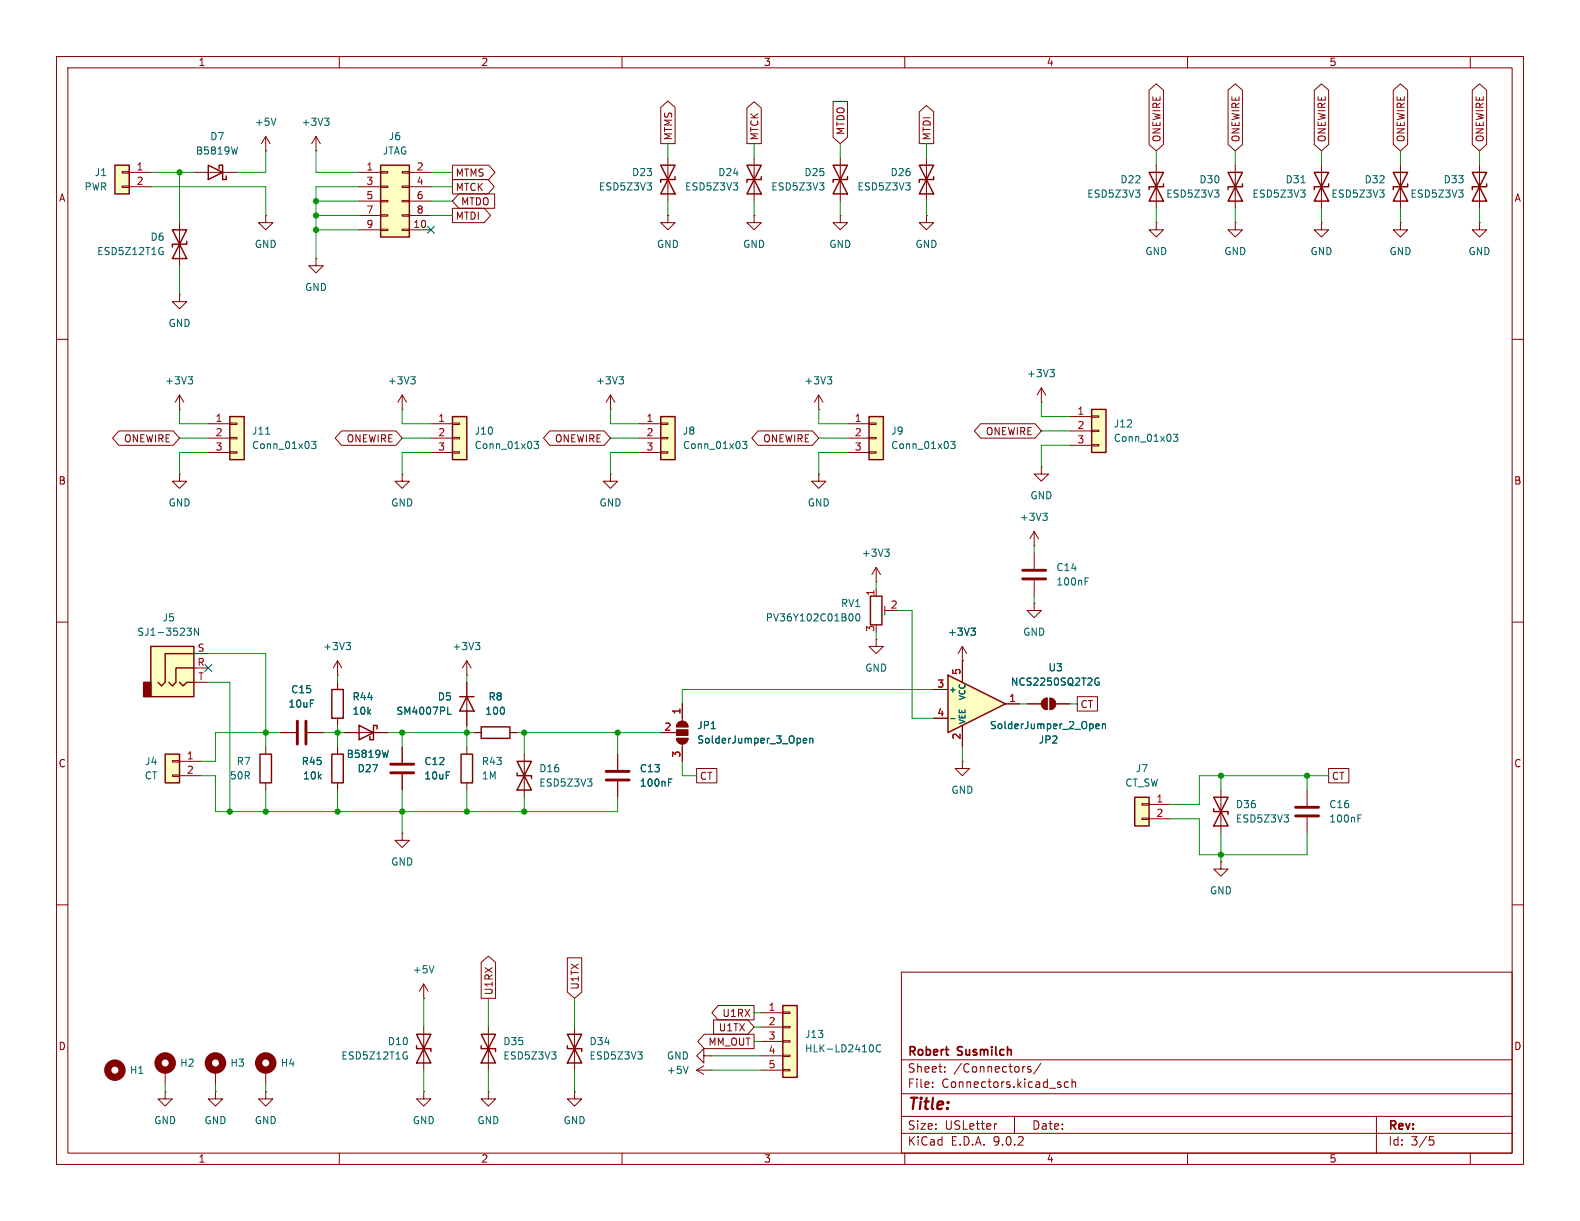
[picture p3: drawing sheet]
<svg xmlns="http://www.w3.org/2000/svg" width="279mm" height="216mm" viewBox="0 0 279 216" stroke-linecap="round" stroke-linejoin="round" font-family="sans-serif">
<g fill="none" stroke="#840000" stroke-width=".18">
<path d="M10 10h259.4v195.9h-259.4zM12 12h255.4v191.9h-255.4zM60 10v2M110 10v2M160 10v2M210 10v2M260 10v2M148.6 38.1v1.3h-1.3l1.3 1.2 1.3-1.2h-1.3M148.6 38.1h.1M163.8 27.9v7.7M218.4 29.2v7.6M261.6 39.4v1.2h-1.3l1.3 1.3 1.3-1.3h-1.3"/>
<path d="M261.6 39.4h.1M261.6 29.2v7.6M10 60h2M144.8 72.4h.1M144.8 69.9l-.8 1.2M144.8 69.9l.7 1.2M144.8 69.9v2.5M267.4 60h2M10 110h2M82.5 119.4h.1M82.5 116.8v2.6M82.5 116.8l-.7 1.3"/>
<path d="M82.5 116.8l.8 1.3M267.4 110h2M47 132.1v1.3M47 138.4v1.3M49.5 129.5h2.8M54.4 129.5h2.7M59.7 132.1v1.3M59.7 138.4v1.3M82.5 120.7v7.6M83.8 129.5h1.3M90.2 129.5h1.2M10 160h2"/>
<path d="M159.4 171.9h108v32h-108zM267.4 160h2M86.4 193v1.3h1.2l-1.2 1.3-1.3-1.3h1.3M86.4 193h.1M86.4 181.6v7.6M101.6 193v1.3h1.3l-1.3 1.3-1.3-1.3h1.3M101.6 193h.1M159.4 197.4h108M159.4 193.4h108M159.4 187.4h108M164.9 192.1v.2M164.9 191.4v.1"/>
<path d="M167.1 189.4v.2M167.1 188.7v.1M176.3 198.7l-.3 .1M179.4 197.4v3M181.1 188.6h.2M182.3 188.7l-.4-.1-.2 .2 .1 .2 .5 .2v.3h-.6M184.1 188l-1.3 1.9M187.6 191.9v.3M188.9 191.4l-.4-.1-.3 .3v.4l.2 .2h.5M189.6 191.4l.2-.1 .3 .1 .1 .9M189.6 190.8v1.5M243.4 197.4v6.5"/>
<path d="M60 203.9v2M110 203.9v2M159.4 200.4h108M160 203.9v2M210 203.9v2M252.8 201h.7M252.9 201.6h.4l.3 .2-.2 .6-.5 .1M260 203.9v2"/>
</g>
<g fill="none" stroke="#840000" stroke-width=".25">
<path d="M162.6 29.2l2.5 5.1h-2.5l2.5-5.1zM165.1 31.2v.6h-2.5v.5M217.2 30.5l2.5 5.1h-2.5l2.5-5.1zM219.7 32.5v.5h-2.5v.5M260.3 30.5l2.6 5.1h-2.6l2.6-5.1zM262.9 32.5v.5h-2.6v.5M46 133.4h2v5h-2zM58.7 133.4h2v5h-2zM81.3 123.2h2.5M82.5 123.2l1.3 2.5h-2.5zM85.1 128.5h5.1v2.1h-5.1zM85.1 182.9h2.5l-2.5 5.1h2.5z"/>
<path d="M85.1 184.9v.5h2.5v.5"/>
</g>
<g fill="none" stroke="#006464" stroke-width=".18">
<path d="M160.2 32.3h.7l-.4 .5M160.9 32.9v.6M214.8 33.6h.7l-.4 .5M215.5 34.2v.5M257.9 33.6h.8l-.4 .5M258.7 34.2v.5M146.3 66.6h.8l-.4 .5M146.8 67.1l.3 .2v.3l-.3 .3M84.1 113.6h.7l-.4 .5M84.6 114.1l.2 .2v.3l-.2 .3M79.2 126.3h.6M97.5 186h.8l-.4 .5"/>
<path d="M98.3 186.6v.5"/>
</g>
<path d="M52.6 127.5v4.1M54.1 127.5v4.1" fill="none" stroke="#840000" stroke-width=".51"/>
<path d="M153.7 73.7h2.5v7.6h-2.5z" fill="#ffffc2"/>
<path d="M147.3 29.2l2.6 5.1h-2.6l2.6-5.1zM149.9 31.2v.6h-2.6v.5M153.7 73.7h2.5v7.6h-2.5z" fill="none" stroke="#840000" stroke-width=".25"/>
<g fill="none" stroke="#840000" stroke-width=".18">
<path d="M148.6 27.9v7.7M163.8 38.1v1.3h-1.2l1.2 1.2 1.3-1.2h-1.3M163.8 38.1h.1M107.9 72.4h.1M107.9 69.9l-.7 1.2M107.9 69.9l.8 1.2M107.9 69.9v2.5M149.9 74.9h3.8M149.9 77.5h3.8M153.7 74.8h1.2v.3h-1.2zM153.7 77.3h1.2v.3h-1.2zM153.7 79.9h1.2v.2h-1.2z"/>
<path d="M149.9 80h3.8"/>
</g>
<path d="M144.9 32.3h.8l-.4 .5M145.6 32.9v.6M109.5 66.6h.7l-.4 .5M110 67.1l.2 .2v.3l-.2 .3M168.1 78h.8l-.4 .5 .3 .2v.5l-.1 .1-.6-.1" fill="none" stroke="#006464" stroke-width=".18"/>
<path d="M116.8 73.7h2.6v7.6h-2.6z" fill="#ffffc2"/>
<path d="M232.4 30.5l2.5 5.1h-2.5l2.5-5.1zM234.9 32.5v.5h-2.5v.5M246.4 30.5l2.5 5.1h-2.5l2.5-5.1zM248.9 32.5v.5h-2.5v.5M116.8 73.7h2.6v7.6h-2.6z" fill="none" stroke="#840000" stroke-width=".25"/>
<g fill="none" stroke="#840000" stroke-width=".18">
<path d="M118.1 38.1v1.3h-1.3l1.3 1.2 1.3-1.2h-1.3M118.1 38.1h.1M233.7 39.4v1.2h-1.3l1.3 1.3 1.2-1.3h-1.2M233.7 39.4h.1M233.7 29.2v7.6M247.6 39.4v1.2h-1.2l1.2 1.3 1.3-1.3h-1.3M247.6 39.4h.1M247.6 29.2v7.6M113 74.9h3.8M113 77.5h3.8M116.8 74.8h1.3v.3h-1.3zM116.8 77.3h1.3v.3h-1.3z"/>
<path d="M116.8 79.9h1.3v.2h-1.3zM184.1 71.1h.1M184.1 68.6l-.7 1.3M184.1 68.6l.8 1.3M184.1 68.6v2.5M107.9 83.8v1.3h-1.2l1.2 1.3 1.3-1.3h-1.3M107.9 83.8h.1M113 80h3.8M144.8 83.8v1.3h-1.3l1.3 1.3 1.2-1.3h-1.2M144.8 83.8h.1M215.9 152.4v1.3h-1.3l1.3 1.2 1.3-1.2h-1.3M215.9 152.4h.1"/>
</g>
<path d="M230 33.6h.8l-.4 .5M230.1 32.3h.7M230.7 34.2v.5M244 33.6h.8l-.5 .5M244.7 34.2v.5M131.3 78h.8l-.5 .5 .4 .2v.5l-.2 .1-.5-.1M185.7 65.3h.7l-.4 .5M186.2 65.8l.2 .3v.3l-.2 .2" fill="none" stroke="#006464" stroke-width=".18"/>
<path d="M193 72.4h2.6v7.6h-2.6z" fill="#ffffc2"/>
<path d="M193 72.4h2.6v7.6h-2.6z" fill="none" stroke="#840000" stroke-width=".25"/>
<path d="M133.3 38.1v1.3h-1.2l1.2 1.2 1.3-1.2h-1.3M133.3 38.1h.1M189.2 73.7h3.8M189.2 76.2h3.8M189.2 78.7h3.8M193 73.5h1.3v.3h-1.3zM193 76.1h1.3v.2h-1.3zM193 78.6h1.3v.3h-1.3zM184.1 82.6v1.2h-1.2l1.2 1.3 1.3-1.3h-1.3M184.1 82.6h.1" fill="none" stroke="#840000" stroke-width=".18"/>
<path d="M207.5 76.8h.8l-.5 .5 .4 .1v.5l-.2 .1-.5-.1" fill="none" stroke="#006464" stroke-width=".18"/>
<path d="M200.7 141h2.5v5.1h-2.5z" fill="#ffffc2"/>
<path d="M116.8 29.2l2.6 5.1h-2.6l2.6-5.1zM119.4 31.2v.6h-2.6v.5M132.1 29.2l2.5 5.1h-2.5l2.5-5.1zM134.6 31.2v.6h-2.5v.5M203.2 30.5l2.5 5.1h-2.5l2.5-5.1zM205.7 32.5v.5h-2.5v.5M200.7 141h2.5v5.1h-2.5z" fill="none" stroke="#840000" stroke-width=".25"/>
<g fill="none" stroke="#840000" stroke-width=".18">
<path d="M118.1 27.9v7.7M133.3 27.9v7.7M204.5 39.4v1.2h-1.3l1.3 1.3 1.2-1.3h-1.2M204.5 39.4h.1M204.5 29.2v7.6M218.4 39.4v1.2h-1.2l1.2 1.3 1.3-1.3h-1.3M218.4 39.4h.1M71.1 72.4h.1M71.1 69.9l-.7 1.2M71.1 69.9l.8 1.2M71.1 69.9v2.5M182.9 97.8v2.8"/>
<path d="M182.9 102.6v2.8M201.9 142.1h1.3v.3h-1.3zM201.9 144.7h1.3v.2h-1.3zM203.2 142.2h3.8M203.2 144.8h3.8"/>
</g>
<path d="M180.8 100.8h4.1M180.8 102.4h4.1" fill="none" stroke="#840000" stroke-width=".51"/>
<path d="M114.4 32.3h.8l-.4 .5M115.2 32.9v.6M129.7 32.3h.8l-.5 .5M130.4 32.9v.6M200.8 33.6h.8l-.4 .5M201.5 34.2v.5M72.6 66.6h.8l-.4 .5M73.2 67.1l.2 .2v.3l-.2 .3M191.9 102.8h.4M191.9 102.2h.6" fill="none" stroke="#006464" stroke-width=".18"/>
<path d="M80 73.7h2.5v7.6h-2.5z" fill="#ffffc2"/>
<path d="M80 73.7h2.5v7.6h-2.5z" fill="none" stroke="#840000" stroke-width=".25"/>
<g fill="none" stroke="#840000" stroke-width=".18">
<path d="M47 38.1v1.3h-1.3l1.3 1.2 1.3-1.2h-1.3M47 38.1h.1M55.9 45.7v1.3h-1.3l1.3 1.3 1.2-1.3h-1.2M55.9 45.7h.1M31.7 72.4h.1M31.7 69.9l-.7 1.2M31.7 69.9l.8 1.2M31.7 69.9v2.5M76.2 74.9h3.8M76.2 77.5h3.8M80 74.8h1.3v.3h-1.3zM80 77.3h1.3v.3h-1.3z"/>
<path d="M80 79.9h1.3v.2h-1.3zM76.2 80h3.8M170.2 134.6v1.3h1.2l-1.2 1.3-1.3-1.3h1.3M170.2 134.6h.1M181.6 124.5h2.5M184.4 123.7l.8-.3v2.1a1.02 1.02 0 0 1-1-.7 1.02 1.02 0 0 1 .2-1.1zM185.7 123.4a1.02 1.02 0 0 1 1 1.1 1.02 1.02 0 0 1-1 1zM186.7 124.5h2.5"/>
</g>
<path d="M33.3 66.6h.7l-.4 .5M33.8 67.1l.2 .2v.3l-.2 .3M94.5 78h.7l-.4 .5 .4 .2v.5l-.2 .1-.5-.1M193.8 128.4l.6-.1-.1-.2-.3-.1-.2 .2 .1 .6h.4M194.9 128.1l.2-.1 .3 .1 .1 .7M194.9 128v.8" fill="none" stroke="#006464" stroke-width=".18"/>
<g fill="#840000" stroke="#840000" stroke-width=".18">
<path d="M184.4 123.7l.8-.3v2.1a1.02 1.02 0 0 1-1-.7 1.02 1.02 0 0 1 .2-1.1z"/>
<path d="M185.7 123.4a1.02 1.02 0 0 1 1 1.1 1.02 1.02 0 0 1-1 1z"/>
</g>
<path d="M167.6 119.4l10.2 5.1-10.2 5z" fill="#ffffc2"/>
<path d="M167.6 119.4l10.2 5.1-10.2 5z" fill="none" stroke="#840000" stroke-width=".25"/>
<g fill="none" stroke="#840000" stroke-width=".18">
<path d="M55.9 26.7h.1M55.9 24.1l-.8 1.3M55.9 24.1l.7 1.3M55.9 24.1v2.6M170.2 116.8v3.9M165.1 121.9h2.5M165.1 127h2.5M170.2 128.3v3.8M177.8 124.5h2.5M71.1 147.3v1.3h1.3l-1.3 1.3-1.3-1.3h1.3M71.1 147.3h.1M74.9 176.5h.1"/>
<path d="M74.9 174l-.7 1.3M74.9 174l.8 1.3M74.9 174v2.5"/>
</g>
<path d="M57.4 20.9h.8l-.4 .5M57.9 21.4l.3 .2v.3l-.3 .3M194.3 119.9h-.3l-.3 .2M168.1 127.1h.8M194.1 120.6h.3l-.1 .5-.3 .1-.3-.2M76.7 170.8l-.4 1.2" fill="none" stroke="#006464" stroke-width=".18"/>
<path d="M67.3 29.2h5.1v12.7h-5.1z" fill="#ffffc2"/>
<path d="M67.3 29.2h5.1v12.7h-5.1zM73.7 182.9h2.5l-2.5 5.1h2.5zM73.7 184.9v.5h2.5v.5" fill="none" stroke="#840000" stroke-width=".25"/>
<g fill="none" stroke="#840000" stroke-width=".18">
<path d="M63.5 30.5h3.8M63.5 33h3.8M63.5 35.6h3.8M63.5 38.1h3.8M67.3 30.4h1.3v.2h-1.3zM67.3 32.9h1.3v.2h-1.3zM67.3 35.4h1.3v.3h-1.3zM67.3 38h1.3v.2h-1.3zM71.1 30.4h1.3v.2h-1.3zM71.1 32.9h1.3v.2h-1.3zM71.1 35.4h1.3v.3h-1.3zM71.1 38h1.3v.2h-1.3z"/>
<path d="M72.4 30.5h3.8M72.4 33h3.8M72.4 35.6h3.8M72.4 38.1h3.8M63.5 40.6h3.8M67.3 40.5h1.3v.3h-1.3zM71.1 40.5h1.3v.3h-1.3zM72.4 40.6h3.8M31.7 83.8v1.3h-1.2l1.2 1.3 1.3-1.3h-1.3M31.7 83.8h.1M71.1 83.8v1.3h-1.3l1.3 1.3 1.3-1.3h-1.3M71.1 83.8h.1"/>
<path d="M154.9 102.9h.1M154.9 113v1.3h1.3l-1.3 1.3-1.2-1.3h1.2M154.9 113h.1M154.9 100.3l-.7 1.3M154.9 100.3l.8 1.3M154.9 100.3v2.6M74.9 193v1.3h1.3l-1.3 1.3-1.2-1.3h1.2M74.9 193h.1M74.9 181.6v7.6"/>
</g>
<path d="M156.5 97.1h.7l-.4 .5M157 97.6l.2 .2v.3l-.2 .3M71.8 186.7h.2v.4l-.2 .2M71.9 186l.1 .1" fill="none" stroke="#006464" stroke-width=".18"/>
<path d="M40.6 73.7h2.6v7.6h-2.6z" fill="#ffffc2"/>
<path d="M36.8 29.2l2.6 1.3-2.6 1.3zM38.7 29.8v-.6h.7v2.6h.6v-.7M40.6 73.7h2.6v7.6h-2.6z" fill="none" stroke="#840000" stroke-width=".25"/>
<g fill="none" stroke="#840000" stroke-width=".18">
<path d="M34.3 30.5h7.6M47 26.7h.1M47 24.1v2.6M47 24.1l-.8 1.3M47 24.1l.8 1.3M36.8 74.9h3.8M36.8 77.5h3.8M40.6 74.8h1.3v.3h-1.3zM40.6 77.3h1.3v.3h-1.3zM40.6 79.9h1.3v.2h-1.3zM36.8 80h3.8M170.2 116.8h.1"/>
<path d="M170.2 114.3l-.8 1.3M170.2 114.3l.7 1.3M170.2 114.3v2.5M38.1 193v1.3h-1.3l1.3 1.3 1.3-1.3h-1.3M38.1 193h.1M38.1 189.2v2.6M47 189.2v2.6"/>
</g>
<path d="M42 26l-.3 1.2M48.8 20.9l-.4 1.3M47 76.8h.7M55.1 78h.8l-.5 .5 .4 .2v.5l-.2 .1-.5-.1M171.7 111.1h.8l-.4 .5M172.2 111.6l.3 .2v.3l-.3 .2" fill="none" stroke="#006464" stroke-width=".18"/>
<g fill="none" stroke="#840000" stroke-width="1.3">
<circle cx="38.1" cy="188" r="1.27"/>
<circle cx="47" cy="188" r="1.27"/>
</g>
<path d="M20.3 29.2h2.6v5.1h-2.6z" fill="#ffffc2"/>
<path d="M20.3 29.2h2.6v5.1h-2.6zM30.5 40.6l2.5 5.1h-2.5l2.5-5.1zM33 42.7v.5h-2.5v.5M58.7 121.9h2v5.1h-2zM81.5 133.4h2.1v5h-2.1zM214.6 141h2.6l-2.6 5.1h2.6zM214.6 143v.5h2.6v.5" fill="none" stroke="#840000" stroke-width=".25"/>
<g fill="none" stroke="#840000" stroke-width=".18">
<path d="M21.6 30.4h1.3v.2h-1.3zM21.6 32.9h1.3v.2h-1.3zM22.9 30.5h3.8M22.9 33h3.8M31.7 39.4v7.6M31.7 52.1v1.2h-1.2l1.2 1.3 1.3-1.3h-1.3M31.7 52.1h.1M182.9 96.5h.1M182.9 94l-.8 1.3M182.9 94l.7 1.3M182.9 94v2.5M59.7 119.4h.1"/>
<path d="M59.7 116.8v2.6M59.7 116.8l-.8 1.3M59.7 116.8l.8 1.3M182.9 106.7v1.3h1.2l-1.2 1.2-1.3-1.2h1.3M182.9 106.7h.1M59.7 120.7v1.2M59.7 127v1.3M82.5 132.1v1.3M82.5 138.4v1.3M215.9 139.7v7.6M231.1 139.7v2.8M231.1 144.5v2.8"/>
<path d="M29.2 193v1.3h-1.3l1.3 1.3 1.3-1.3h-1.3M29.2 193h.1M29.2 189.2v2.6M47 193v1.3h-1.3l1.3 1.3 1.3-1.3h-1.3M47 193h.1"/>
</g>
<path d="M28.6 44.5h.3v.4l-.3 .1M28.7 43.8h.1M184.4 90.7h.8l-.4 .5M184.9 91.2l.3 .3v.3l-.3 .2M61.2 113.6h.8l-.4 .5M61.7 114.1l.3 .2v.3l-.3 .3M227.1 144.1h.8l-.5 .5M227.8 144.7v.5M240.1 144.7h.5M240.1 144.1h.6" fill="none" stroke="#006464" stroke-width=".18"/>
<path d="M229.1 142.7h4.1M229.1 144.3h4.1" fill="none" stroke="#840000" stroke-width=".51"/>
<g fill="none" stroke="#840000" stroke-width="1.3">
<circle cx="20.3" cy="189.2" r="1.27"/>
<circle cx="29.2" cy="188" r="1.27"/>
</g>
<path d="M26.7 114.3h7.6v8.9h-7.6z" fill="#ffffc2"/>
<path d="M25.4 120.7h1.3v2.5h-1.3z" fill="#840000" stroke="#840000" stroke-width=".25"/>
<path d="M26.7 114.3h7.6v8.9h-7.6zM34.3 118.1h-3.2v2.6l-.6 .6-.7-.6M34.3 115.6h-5.1v5.1l-.6 .6-.7-.6M31.7 120.7l.7 .6 .6-.6h1.3" fill="none" stroke="#840000" stroke-width=".25"/>
<path d="M34.3 115.6h2.5M34.3 118.1h2.5M34.3 120.7h2.5" fill="none" stroke="#840000" stroke-width=".18"/>
<path d="M33.1 111.1h.7l-.4 .5 .4 .1v.4l-.2 .2h-.4M35.1 111.1v1.2l-.7-1.2v1.2" fill="none" stroke="#006464" stroke-width=".18"/>
<path d="M29.2 133.4h2.5v5h-2.5z" fill="#ffffc2"/>
<path d="M153.9 105.4h2.1v5.1h-2.1zM29.2 133.4h2.5v5h-2.5zM91.4 134.6h2.6l-2.6 5.1h2.6zM91.4 136.7v.5h2.6v.5M100.3 182.9h2.6l-2.6 5.1h2.6zM100.3 184.9v.5h2.6v.5" fill="none" stroke="#840000" stroke-width=".25"/>
<g fill="none" stroke="#840000" stroke-width=".18">
<path d="M154.9 104.1v1.3M156.5 107.2v1.5M156.5 108h1M30.5 134.5h1.2v.2h-1.2zM30.5 137h1.2v.3h-1.2zM31.7 134.6h3.9M31.7 137.2h3.9M71.1 132.1v2.8M71.1 136.9v2.8M92.7 133.4v7.6M109.2 133.4v2.7M109.2 138.2v2.8"/>
<path d="M116.8 129.5h2.8M119.6 130.6h2.1a1.02 1.02 0 0 1-1.1 1 1.02 1.02 0 0 1-1-1zM119.9 127.8a1.02 1.02 0 0 1 1.1-.2 1.02 1.02 0 0 1 .7 .9h-2.1zM120.6 124.5v3M120.6 131.6v3M101.6 181.6v7.6M123.2 189.2l1.3 .8M123.2 189.2h2.5M124.5 186.7v-1.3l-1.3 1.3 1.3 1.3v-1.3h1.2M124.5 188.5l-1.3 .7M125.7 186.7h.1M125.7 189.2h.1"/>
</g>
<path d="M69.1 135.1h4.1M69.1 136.7h4.1M107.2 136.4h4.1M107.2 137.9h4.1" fill="none" stroke="#840000" stroke-width=".51"/>
<path d="M150.7 108.6l.1 .4-.1 .7M151.4 108.7l.2-.2a.68 .68 0 0 1 .5 .7 .68 .68 0 0 1-.5 .6l-.2-.1-.1-.4zM103.9 137.7h.8l-.4 .5M104.6 138.3v.6M118.2 138.3h.4M118.2 137.7h.6M142 131l.7-.2-.1-.2-.4-.1-.2 .2 .1 .6h.5M143.2 130.7l.2-.2 .3 .1v.8M143.2 130.5v.9M112.8 186h.8l-.5 .5M113.5 186.6v.5M121.7 188.5l-.4 1.3" fill="none" stroke="#006464" stroke-width=".18"/>
<g fill="#840000" stroke="#840000" stroke-width=".18">
<path d="M119.9 127.8a1.02 1.02 0 0 1 1.1-.2 1.02 1.02 0 0 1 .7 .9h-2.1z"/>
<path d="M119.6 129h2.1v1h-2.1z"/>
<path d="M119.6 130.6h2.1a1.02 1.02 0 0 1-1.1 1 1.02 1.02 0 0 1-1-1z"/>
</g>
<path d="M138.4 177.8h2.6v12.7h-2.6z" fill="#ffffc2"/>
<path d="M63.5 128.3l2.5 1.2-2.5 1.3zM66.7 128.9v-.6h-.7v2.5h-.6v-.6M138.4 177.8h2.6v12.7h-2.6z" fill="none" stroke="#840000" stroke-width=".25"/>
<g fill="none" stroke="#840000" stroke-width=".18">
<path d="M116.8 19l1.3-1.1 1.3 1.1v6.4h-2.6zM132.1 19.1l1.2-1.1 1.3 1.1v6.3h-2.5zM147.3 17.9h2.6v6.4l-1.3 1.1-1.3-1.1zM162.6 19.8l1.2-1.1 1.3 1.1v5.6h-2.5zM203.2 15.9l1.3-1.1 1.2 1.1v9.7l-1.2 1.1-1.3-1.1zM217.2 15.9l1.2-1.1 1.3 1.1v9.7l-1.3 1.1-1.2-1.1zM232.4 15.9l1.3-1.1 1.3 1.1v9.7l-1.3 1.1-1.3-1.1zM246.4 15.9l1.2-1.1 1.3 1.1v9.7l-1.3 1.1-1.2-1.1zM260.3 15.9l1.3-1.1 1.3 1.1v9.7l-1.3 1.1-1.3-1.1zM80 29.2h6.4l1.1 1.3-1.1 1.3h-6.4zM80 31.7h6.3l1.1 1.3-1.1 1.3h-6.3zM80 36.8h5.6l1.1 1.3-1.1 1.3h-5.6z"/>
<path d="M81.1 34.3h6.4v2.5h-6.4l-1.1-1.2zM21 76.2h9.6l1.1 1.3-1.1 1.2h-9.6l-1.1-1.2zM60.4 76.2h9.6l1.1 1.3-1.1 1.2h-9.6l-1.1-1.2zM97.2 76.2h9.6l1.1 1.3-1.1 1.2h-9.6l-1.1-1.2zM134 76.2h9.7l1.1 1.3-1.1 1.2h-9.7l-1.1-1.2zM173.4 74.9h9.6l1.1 1.3-1.1 1.3h-9.6l-1.1-1.3zM170.2 116.8h.1M170.2 116.8v3.9M49.5 129.5h2.8M54.4 129.5h2.7M59.7 120.7v1.2M59.7 127v1.3"/>
<path d="M59.7 132.1v1.3M59.7 138.4v1.3M61 129.5h7.6M71.1 132.1v2.8M71.1 136.9v2.8M82.5 120.7v2.5M82.5 125.7v2.6M83.8 129.5h1.3M90.2 129.5h1.2M109.2 133.4v2.7M109.2 138.2v2.8M116.8 129.5h2.6"/>
<path d="M120.6 124.5v2.5M120.6 132.1v2.5M123.2 135.9h3.6v2.5h-3.6zM165.1 121.9h2.5M165.1 127h2.5M170.2 128.3v3.8M177.8 124.5h2.5M181.6 124.5h2.5M186.7 124.5h2.5M190.5 123.2h3.6v2.5h-3.6zM234.9 135.9h3.6v2.5h-3.6zM85.1 170.2l1.3-1.1 1.2 1.1v6.3h-2.5z"/>
<path d="M100.3 169.4h2.6v6l-1.3 1.1-1.3-1.1zM127 177.8h6.3v2.5h-6.3l-1.1-1.2zM134.6 179.1h3.8M138.4 178.9h1.3v.3h-1.3zM124.5 182.9h8.8v2.5h-8.8l-1.1-1.2zM126.2 180.3h6l1.1 1.3-1.1 1.3h-6zM134.6 181.6h3.8M134.6 184.2h3.8M134.6 186.7h3.8M134.6 189.2h3.8M138.4 181.5h1.3v.2h-1.3zM138.4 184h1.3v.3h-1.3z"/>
<path d="M138.4 186.6h1.3v.2h-1.3zM138.4 189.1h1.3v.3h-1.3z"/>
</g>
<g fill="none" stroke="#006464" stroke-width=".18">
<path d="M171.7 111.1h.8l-.4 .5M172.2 111.6l.3 .2v.3l-.3 .2M194.3 119.9h-.3l-.3 .2M68.7 132.7l-.3 1.2M79.2 126.3h.6M118.2 138.3h.4M118.2 137.7h.6M142 131l.7-.2-.1-.2-.4-.1-.2 .2 .1 .6h.5M143.2 130.7l.2-.2 .3 .1v.8M143.2 130.5v.9M168.1 127.1h.8M193.8 128.4l.6-.1-.1-.2-.3-.1-.2 .2 .1 .6h.4"/>
<path d="M194.1 120.6h.3l-.1 .5-.3 .1-.3-.2M194.9 128.1l.2-.1 .3 .1 .1 .7M194.9 128v.8M154.3 184.8l.1 .4-.1 .7M155.7 184.9a.6 .6 0 0 0-.8 .4 .6 .6 0 0 0 .6 .7l.2-.1"/>
</g>
<g fill="none" stroke="#009600" stroke-width=".18">
<path d="M26.7 30.5h7.6M26.7 33h20.3v5.1M31.7 30.5v8.9M47 26.7v3.8h-5.1M55.9 26.7v3.8h7.6M55.9 35.6h7.6M55.9 38.1h7.6M63.5 33h-7.6v12.7M76.2 30.5h3.8M76.2 33h3.8M76.2 35.6h3.8M76.2 38.1h3.8"/>
<path d="M118.1 25.4v2.5M118.1 35.6v2.5M133.3 25.4v2.5M133.3 35.6v2.5M148.6 25.4v2.5M148.6 35.6v2.5M163.8 25.4v2.5M163.8 35.6v2.5M204.5 26.7v2.5M204.5 36.8v2.6M218.4 26.7v2.5M218.4 36.8v2.6"/>
<path d="M233.7 26.7v2.5M233.7 36.8v2.6M247.6 26.7v2.5M247.6 36.8v2.6M261.6 26.7v2.5M261.6 36.8v2.6M31.7 47v5.1M55.9 40.6h7.6M31.7 77.5h5.1M31.7 72.4v2.5h5.1M71.1 77.5h5.1M71.1 72.4v2.5h5.1"/>
<path d="M107.9 77.5h5.1M107.9 72.4v2.5h5.1M144.8 77.5h5.1M144.8 72.4v2.5h5.1M184.1 71.1v2.6h5.1M184.1 76.2h5.1M189.2 78.7h-5.1v3.9M36.8 80h-5.1v3.8M76.2 80h-5.1v3.8M113 80h-5.1v3.8M149.9 80h-5.1v3.8M182.9 96.5v1.3"/>
<path d="M36.8 115.6h10.2v16.5M59.7 119.4v1.3M82.5 119.4v1.3M154.9 102.9v1.2M154.9 111.8v1.2M158.7 108h2.6v19h3.8M182.9 105.4v1.3M35.6 137.2h2.5v6.3h71.1v-2.5M36.8 120.7h3.8v22.8M47 139.7v3.8M49.5 129.5h-11.4v5.1h-2.5M57.1 129.5h3.9"/>
<path d="M59.7 128.3v3.8M59.7 139.7v3.8M68.6 129.5h15.2M71.1 129.5v2.6M71.1 139.7v7.6M82.5 128.3v3.8M82.5 139.7v3.8M91.4 129.5h25.4M92.7 129.5v3.9M109.2 129.5v3.9M120.6 134.6v2.6h2.6M165.1 121.9h-44.5v2.6"/>
<path d="M170.2 132.1v2.5M180.3 124.5h1.3M189.2 124.5h1.3M215.9 137.2v2.5M231.1 137.2v2.5M234.9 137.2h-22.8v5h-5.1M92.7 141v2.5M207 144.8h5.1v6.3h19v-3.8M215.9 147.3v5.1M74.9 176.5v5.1M86.4 176.5v5.1M101.6 176.5v5.1"/>
<path d="M133.3 179.1h1.3M29.2 191.8v1.2M38.1 191.8v1.2M47 191.8v1.2M74.9 189.2v3.8M86.4 189.2v3.8M101.6 189.2v3.8M125.7 186.7h8.9M125.7 189.2h8.9M133.3 181.6h1.3M133.3 184.2h1.3"/>
</g>
<path d="M75.6 40l1.2 1.2M76.8 40l-1.2 1.2M36.2 117.5l1.2 1.2M37.4 117.5l-1.2 1.2" fill="none" stroke="#000084" stroke-width=".18"/>
<g fill="#009600" stroke="#009600" stroke-width=".18">
<circle cx="55.9" cy="40.6" r=".46"/>
<circle cx="55.9" cy="38.1" r=".46"/>
<circle cx="55.9" cy="35.6" r=".46"/>
<circle cx="31.7" cy="30.5" r=".46"/>
<circle cx="47" cy="129.5" r=".46"/>
<circle cx="71.1" cy="143.5" r=".46"/>
<circle cx="59.7" cy="129.5" r=".46"/>
<circle cx="71.1" cy="129.5" r=".46"/>
<circle cx="215.9" cy="151.1" r=".46"/>
<circle cx="215.9" cy="137.2" r=".46"/>
<circle cx="231.1" cy="137.2" r=".46"/>
<circle cx="82.5" cy="143.5" r=".46"/>
<circle cx="92.7" cy="143.5" r=".46"/>
<circle cx="109.2" cy="129.5" r=".46"/>
<circle cx="82.5" cy="129.5" r=".46"/>
<circle cx="92.7" cy="129.5" r=".46"/>
<circle cx="59.7" cy="143.5" r=".46"/>
<circle cx="40.6" cy="143.5" r=".46"/>
<circle cx="47" cy="143.5" r=".46"/>
</g>
<text font-size="2.8" fill="#840000" x="160.4" y="196.8">Title:</text>
<g font-size="2.1" fill="#840000">
<text x="160.4" y="189.9">Sheet:</text>
<text x="160.4" y="187.1">Robert</text>
<text x="168.6" y="189.9">/Connectors/</text>
<text x="169.4" y="187.1">Susmilch</text>
<text x="160.4" y="192.6">File:</text>
<text x="166.5" y="192.6">Connectors.kicad_sch</text>
<text x="160.4" y="202.8">KiCad</text>
<text x="160.4" y="200">Size:</text>
<text x="167.1" y="200">USLetter</text>
<text x="168.1" y="202.8">E.D.A.</text>
<text x="175.7" y="202.8">9.0.2</text>
<text x="182.4" y="200">Date:</text>
<text x="245.4" y="200.2">Rev:</text>
<text x="245.4" y="202.8">Id:</text>
<text x="249.5" y="202.8">3/5</text>
</g>
<g font-size="1.8" fill="#840000">
<text x="35" y="11.9">1</text>
<text x="85" y="11.9">2</text>
<text x="135" y="11.9">3</text>
<text x="185" y="11.9">4</text>
<text x="235" y="11.9">5</text>
<text x="149.5" y="24" transform="rotate(-90 149.5 24)">MTDO</text>
<text x="119.1" y="24.9" transform="rotate(-90 119.1 24.9)">MTMS</text>
<text x="134.3" y="24.9" transform="rotate(-90 134.3 24.9)">MTCK</text>
<text x="164.8" y="24.9" transform="rotate(-90 164.8 24.9)">MTDI</text>
<text x="205.4" y="25.2" transform="rotate(-90 205.4 25.2)">ONEWIRE</text>
<text x="219.4" y="25.2" transform="rotate(-90 219.4 25.2)">ONEWIRE</text>
<text x="234.6" y="25.2" transform="rotate(-90 234.6 25.2)">ONEWIRE</text>
<text x="248.6" y="25.2" transform="rotate(-90 248.6 25.2)">ONEWIRE</text>
<text x="262.6" y="25.2" transform="rotate(-90 262.6 25.2)">ONEWIRE</text>
<text x="10.3" y="35.9">A</text>
<text x="80.5" y="31.4">MTMS</text>
<text x="80.5" y="34">MTCK</text>
<text x="267.7" y="35.9">A</text>
<text x="80.5" y="39.1">MTDI</text>
<text x="81.4" y="36.5">MTDO</text>
<text x="174.2" y="77.2">ONEWIRE</text>
<text x="21.8" y="78.4">ONEWIRE</text>
<text x="61.2" y="78.4">ONEWIRE</text>
<text x="98" y="78.4">ONEWIRE</text>
<text x="134.9" y="78.4">ONEWIRE</text>
<text x="10.3" y="85.9">B</text>
<text x="267.7" y="85.9">B</text>
<text x="191" y="125.4">CT</text>
<text x="10.3" y="135.9">C</text>
<text x="267.7" y="135.9">C</text>
<text x="123.7" y="138.1">CT</text>
<text x="235.4" y="138.1">CT</text>
<text x="87.3" y="176.1" transform="rotate(-90 87.3 176.1)">U1RX</text>
<text x="102.6" y="175.1" transform="rotate(-90 102.6 175.1)">U1TX</text>
<text x="10.3" y="185.9">D</text>
<text x="125.2" y="185.1">MM_OUT</text>
<text x="127" y="182.6">U1TX</text>
<text x="127.7" y="180">U1RX</text>
<text x="267.7" y="185.9">D</text>
<text x="35" y="205.8">1</text>
<text x="85" y="205.8">2</text>
<text x="135" y="205.8">3</text>
<text x="185" y="205.8">4</text>
<text x="235" y="205.8">5</text>
</g>
<g font-size="1.8" fill="#006464">
<text x="45" y="22.5">+5V</text>
<text x="53.2" y="22.5">+3V3</text>
<text x="34.5" y="27.5">B5819W</text>
<text x="37.1" y="25">D7</text>
<text x="67.6" y="27.5">JTAG</text>
<text x="68.7" y="25">J6</text>
<text x="14.8" y="33.9">PWR</text>
<text x="16.7" y="31.3">J1</text>
<text x="105.8" y="33.9">ESD5Z3V3</text>
<text x="111.7" y="31.3">D23</text>
<text x="121" y="33.9">ESD5Z3V3</text>
<text x="126.9" y="31.3">D24</text>
<text x="136.3" y="33.9">ESD5Z3V3</text>
<text x="142.1" y="31.3">D25</text>
<text x="151.5" y="33.9">ESD5Z3V3</text>
<text x="157.4" y="31.3">D26</text>
<text x="192.2" y="35.2">ESD5Z3V3</text>
<text x="198" y="32.6">D22</text>
<text x="206.1" y="35.2">ESD5Z3V3</text>
<text x="212" y="32.6">D30</text>
<text x="221.4" y="35.2">ESD5Z3V3</text>
<text x="227.2" y="32.6">D31</text>
<text x="235.3" y="35.2">ESD5Z3V3</text>
<text x="241.2" y="32.6">D32</text>
<text x="249.3" y="35.2">ESD5Z3V3</text>
<text x="255.2" y="32.6">D33</text>
<text x="17.1" y="45.3">ESD5Z12T1G</text>
<text x="26.5" y="42.8">D6</text>
<text x="45" y="44">GND</text>
<text x="116.1" y="44">GND</text>
<text x="131.3" y="44">GND</text>
<text x="146.6" y="44">GND</text>
<text x="161.8" y="44">GND</text>
<text x="202.4" y="45.3">GND</text>
<text x="216.4" y="45.3">GND</text>
<text x="231.6" y="45.3">GND</text>
<text x="245.6" y="45.3">GND</text>
<text x="259.6" y="45.3">GND</text>
<text x="53.8" y="51.7">GND</text>
<text x="29.7" y="58">GND</text>
<text x="29.1" y="68.2">+3V3</text>
<text x="68.5" y="68.2">+3V3</text>
<text x="105.3" y="68.2">+3V3</text>
<text x="142.1" y="68.2">+3V3</text>
<text x="181.5" y="66.9">+3V3</text>
<text x="44.5" y="77.1">J11</text>
<text x="83.8" y="77.1">J10</text>
<text x="120.7" y="77.1">J8</text>
<text x="157.5" y="77.1">J9</text>
<text x="196.9" y="75.8">J12</text>
<text x="44.5" y="79.6">Conn_01x03</text>
<text x="83.8" y="79.6">Conn_01x03</text>
<text x="120.7" y="79.6">Conn_01x03</text>
<text x="157.5" y="79.6">Conn_01x03</text>
<text x="196.9" y="78.3">Conn_01x03</text>
<text x="29.7" y="89.8">GND</text>
<text x="69.1" y="89.8">GND</text>
<text x="105.9" y="89.8">GND</text>
<text x="142.7" y="89.8">GND</text>
<text x="182.1" y="88.5">GND</text>
<text x="180.2" y="92.3">+3V3</text>
<text x="152.3" y="98.7">+3V3</text>
<text x="186.7" y="101.2">C14</text>
<text x="148.6" y="107.5">RV1</text>
<text x="186.7" y="103.7">100nF</text>
<text x="24.2" y="112.6">SJ1-3523N</text>
<text x="28.7" y="110.1">J5</text>
<text x="135.3" y="110.1">PV36Y102C01B00</text>
<text x="167.5" y="112.6">+3V3</text>
<text x="180.8" y="112.6">GND</text>
<text x="57" y="115.2">+3V3</text>
<text x="79.9" y="115.2">+3V3</text>
<text x="152.9" y="119">GND</text>
<text x="185.3" y="118.9">U3</text>
<text x="50.9" y="125.3">10uF</text>
<text x="51.4" y="122.8">C15</text>
<text x="62.2" y="124.1">R44</text>
<text x="77.3" y="124.1">D5</text>
<text x="86.3" y="124.1">R8</text>
<text x="178.7" y="121.4">NCS2250SQ2T2G</text>
<text x="62.2" y="126.6">10k</text>
<text x="70" y="126.6">SM4007PL</text>
<text x="85.7" y="126.6">100</text>
<text x="123.2" y="129.1">JP1</text>
<text x="123.2" y="131.7">SolderJumper_3_Open</text>
<text x="174.9" y="129.1">SolderJumper_2_Open</text>
<text x="183.6" y="131.7">JP2</text>
<text x="25.5" y="135.5">J4</text>
<text x="41.8" y="135.5">R7</text>
<text x="53.2" y="135.5">R45</text>
<text x="61.2" y="134.2">B5819W</text>
<text x="63.1" y="136.8">D27</text>
<text x="74.9" y="135.5">C12</text>
<text x="85.1" y="135.5">R43</text>
<text x="95.3" y="136.8">D16</text>
<text x="113" y="136.8">C13</text>
<text x="200.7" y="136.8">J7</text>
<text x="25.5" y="138">CT</text>
<text x="40.5" y="138">50R</text>
<text x="53.5" y="138">10k</text>
<text x="74.9" y="138">10uF</text>
<text x="85.1" y="138">1M</text>
<text x="95.3" y="139.3">ESD5Z3V3</text>
<text x="113" y="139.3">100nF</text>
<text x="168.1" y="140.6">GND</text>
<text x="198.9" y="139.3">CT_SW</text>
<text x="218.4" y="143.1">D36</text>
<text x="235" y="143.1">C16</text>
<text x="218.4" y="145.6">ESD5Z3V3</text>
<text x="235" y="145.6">100nF</text>
<text x="69.1" y="153.3">GND</text>
<text x="213.9" y="158.3">GND</text>
<text x="72.9" y="172.3">+5V</text>
<text x="68.5" y="185">D10</text>
<text x="88.9" y="185">D35</text>
<text x="104.1" y="185">D34</text>
<text x="142.2" y="183.7">J13</text>
<text x="22.9" y="190.1">H1</text>
<text x="31.8" y="188.8">H2</text>
<text x="40.6" y="188.8">H3</text>
<text x="49.5" y="188.8">H4</text>
<text x="60.3" y="187.6">ESD5Z12T1G</text>
<text x="88.9" y="187.6">ESD5Z3V3</text>
<text x="104.1" y="187.6">ESD5Z3V3</text>
<text x="117.8" y="187.6">GND</text>
<text x="117.8" y="190.1">+5V</text>
<text x="142.2" y="186.3">HLK-LD2410C</text>
<text x="27.2" y="199">GND</text>
<text x="36.1" y="199">GND</text>
<text x="45" y="199">GND</text>
<text x="72.9" y="199">GND</text>
<text x="84.3" y="199">GND</text>
<text x="99.6" y="199">GND</text>
</g>
<g font-size="1.8" fill="#a90000">
<text x="24.1" y="30.2">1</text>
<text x="24.1" y="32.8">2</text>
<text x="64.7" y="30.2">1</text>
<text x="64.7" y="32.8">3</text>
<text x="64.7" y="35.3">5</text>
<text x="73.6" y="30.2">2</text>
<text x="73.6" y="32.8">4</text>
<text x="73.6" y="35.3">6</text>
<text x="64.7" y="37.8">7</text>
<text x="64.7" y="40.4">9</text>
<text x="73" y="40.4">10</text>
<text x="73.6" y="37.8">8</text>
<text x="38" y="74.7">1</text>
<text x="38" y="77.2">2</text>
<text x="77.4" y="74.7">1</text>
<text x="77.4" y="77.2">2</text>
<text x="114.2" y="74.7">1</text>
<text x="114.2" y="77.2">2</text>
<text x="151.1" y="74.7">1</text>
<text x="151.1" y="77.2">2</text>
<text x="190.4" y="73.4">1</text>
<text x="190.4" y="75.9">2</text>
<text x="38" y="79.8">3</text>
<text x="77.4" y="79.8">3</text>
<text x="114.2" y="79.8">3</text>
<text x="151.1" y="79.8">3</text>
<text x="190.4" y="78.5">3</text>
<text x="154.7" y="105.5" transform="rotate(-90 154.7 105.5)">1</text>
<text x="157.4" y="107.7">2</text>
<text x="154.7" y="111.8" transform="rotate(-90 154.7 111.8)">3</text>
<text x="34.8" y="117.9">R</text>
<text x="34.9" y="115.3">S</text>
<text x="169.9" y="119.5" transform="rotate(-90 169.9 119.5)">5</text>
<text x="35" y="120.4">T</text>
<text x="165.7" y="121.7">3</text>
<text x="178.4" y="124.2">1</text>
<text x="117.4" y="129.3">2</text>
<text x="120.4" y="126.4" transform="rotate(-90 120.4 126.4)">1</text>
<text x="165.7" y="126.7">4</text>
<text x="169.9" y="130.9" transform="rotate(-90 169.9 130.9)">2</text>
<text x="32.9" y="134.4">1</text>
<text x="32.9" y="136.9">2</text>
<text x="120.4" y="134.1" transform="rotate(-90 120.4 134.1)">3</text>
<text x="204.4" y="142">1</text>
<text x="204.4" y="144.5">2</text>
<text x="135.8" y="178.8">1</text>
<text x="135.8" y="181.4">2</text>
<text x="135.8" y="183.9">3</text>
<text x="135.8" y="186.4">4</text>
<text x="135.8" y="189">5</text>
</g>
<g font-size="1.4" fill="#006464">
<text x="167.8" y="122.7">+</text>
<text x="170.9" y="123.9" transform="rotate(-90 170.9 123.9)">VCC</text>
<text x="170.9" y="128.1" transform="rotate(-90 170.9 128.1)">VEE</text>
</g>
</svg>
